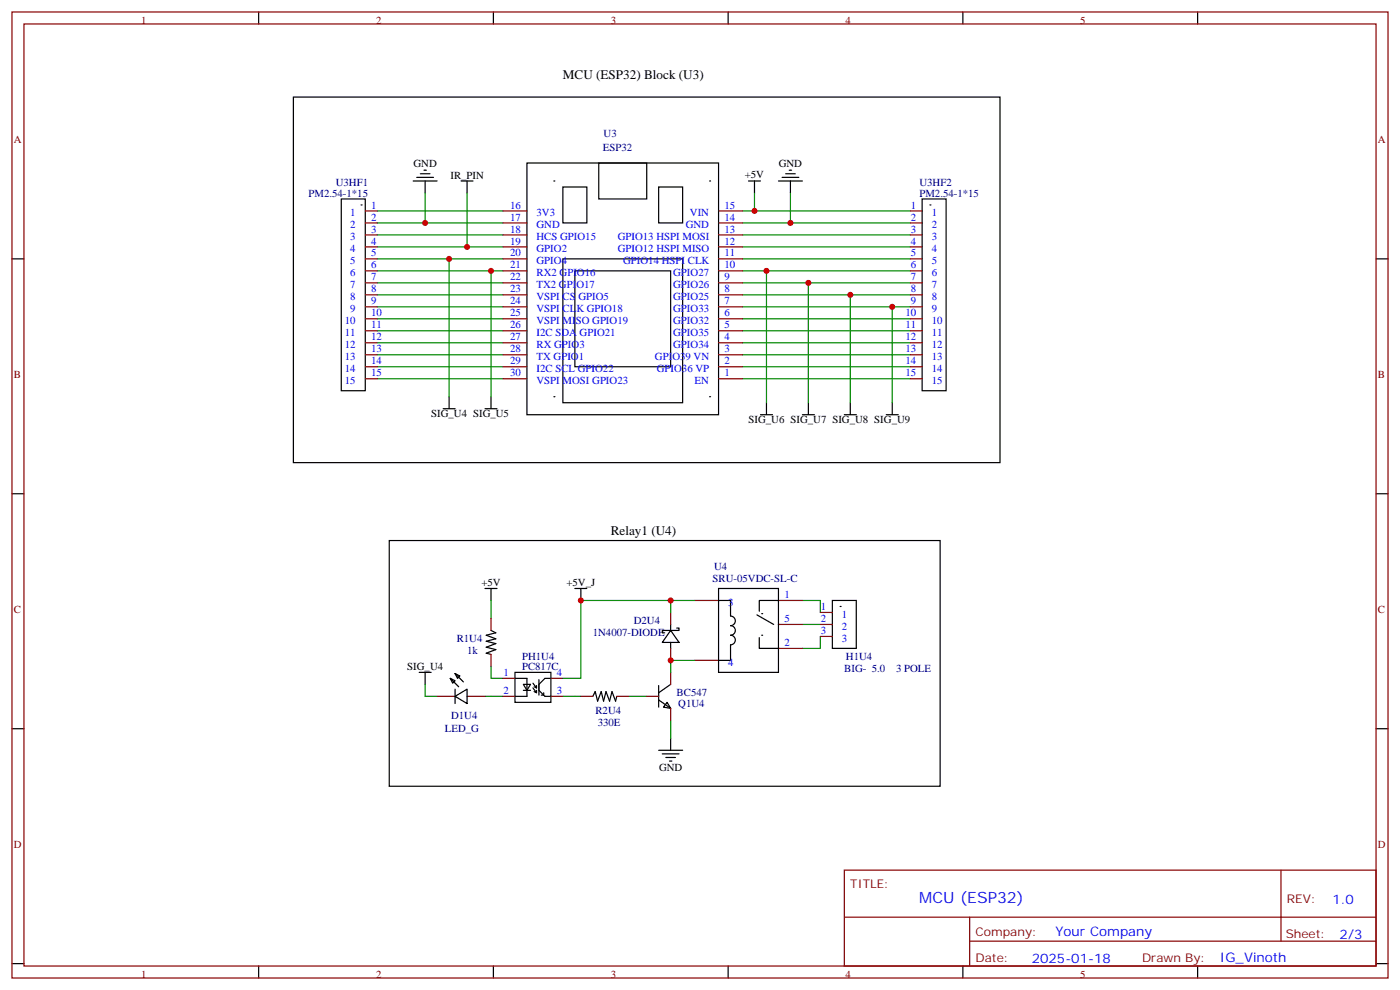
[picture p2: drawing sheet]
<svg xmlns="http://www.w3.org/2000/svg" width="412mm" height="291mm" viewBox="0 0 412 291" stroke-linecap="round" stroke-linejoin="round" font-family="sans-serif">
<g fill="none" stroke="#000" stroke-width=".35">
<path d="M76.2 3.5v3.6M145.3 3.5v3.6M214.5 3.5v3.6M283.6 3.5v3.6M352.8 3.5v3.6M86.4 28.6h208.2v107.6h-208.2zM100.5 58.6h7.1v56.4h-7.1zM121.7 53.3h7.1M122.8 52.2h4.9M123.8 51.2h2.8M124.9 50.1h.7M125.2 53.3v3.5"/>
<path d="M135.8 53.3h3.5M137.6 53.3v3.5M155.2 48h56.5v74.1h-56.5zM165.8 55h7.1v10.6h-7.1zM176.4 48h14.1v10.6h-14.1zM194 55h7.1v10.6h-7.1zM220.5 53.3h3.5M222.2 53.3v3.5M229.3 53.3h7.1M230.4 52.2h4.9M231.4 51.2h2.8M232.5 50.1h.7"/>
<path d="M232.8 53.3v3.5M271.6 58.6h7.1v56.4h-7.1zM3.5 76.2h3.6M165.8 76.2h35.3v42.3h-35.3zM169.3 79.7h28.3v28.3h-28.3zM405.3 76.2h3.6M132.3 116.8v3.5M144.6 116.8v3.5M225.8 118.5v3.6M238.1 118.5v3.6M250.5 118.5v3.6M262.8 118.5v3.6"/>
<path d="M130.5 120.3h3.6M142.9 120.3h3.5M224 122.1h3.5M236.4 122.1h3.5M248.7 122.1h3.5M261.1 122.1h3.5M3.5 145.3h3.6M114.7 159.1h162.2v72.3h-162.2zM405.3 145.3h3.6M142.9 173.2h3.5M144.6 173.2v3.5M169.3 173.2h3.6"/>
<path d="M171.1 173.2v3.5M211.7 173.2h17.6v24.7h-17.6zM211.7 176.7h3.5v4.6a1.41 1.41 0 0 1 1.4 1.4 1.41 1.41 0 0 1-1.4 1.5 1.41 1.41 0 0 1 1.4 1.4 1.41 1.41 0 0 1-1.4 1.4 1.41 1.41 0 0 1 1.4 1.4 1.41 1.41 0 0 1-1.4 1.4v4.6h-3.5M229.3 176.7h-5.6v3.2M245.2 176.7h7v14.2h-7zM123.5 197.9h3.5M125.2 197.9v3.5M132.6 199.7l1.5 .7-.8 .7zM132.6 199.7l2.5 2.4M134.1 198.3l1.4 .7-.7 .7zM134.1 198.3l2.4 2.4M144.6 185.6l1.4 .7-2.8 .7 2.8 1-2.8 .7 2.8 .7-2.8 1.1 2.8 .7-2.8 1.1 1.4 .3"/>
<path d="M151.7 197.9h10.6v8.8h-10.6zM151.7 199.7h3.5v5.3h-3.5M162.3 199.7h-1.8l-1.8 1.7v1.8l1.8 1.8h1.8M197.6 185.6l2.4 3.5h-4.9zM197.6 183.8v1.8M197.6 189.1v1.8M199.3 184.9h.7v.7h-4.9v.7h.7M223 181l4.9 2.8M223.7 187.7v3.2h5.6M3.5 214.5h3.6M134.1 205l3.5-2.2v4.3zM134.1 202.8v4.3"/>
<path d="M154.2 201.4h2.1l-1.1 1.8zM154.2 203.2h2.1M157 201.1l1 1.4M157 202.5l1 1.4M158 201.8v.7l-.7-.4M158 203.2v.7l-.7-.3M158.7 200v4.6M160.2 203.9v.7h-.7M174.6 205l.7-1.4 .7 2.8 1.1-2.8 .7 2.8 .7-2.8 1.1 2.8 .7-2.8 1 2.8 .4-1.4M194 201.8v6.3M194 206l3.6 2.5M196.5 206.7l1.1 1.8-2.2-.4z"/>
<path d="M197.6 217.3v3.5M197.6 201.4l-3.6 2.5M405.3 214.5h3.6M194 220.8h7.1M195.1 221.9h4.9M196.1 223h2.9M197.2 224h.7M3.5 283.6h3.6M76.2 284.3v3.6M145.3 284.3v3.6M214.5 284.3v3.6M283.6 284.3v3.6"/>
<path d="M352.8 284.3v3.6M405.3 283.6h3.6"/>
</g>
<g fill="none" stroke="#870000" stroke-width=".35">
<path d="M3.5 3.5h405.4v284.4h-405.4zM7.1 7.1h398.2v277.2h-398.2zM107.6 62.1h3.5M107.6 65.6h3.5M107.6 69.1h3.5M107.6 72.7h3.5M107.6 76.2h3.5M107.6 79.7h3.5M148.2 62.1h7M148.2 65.6h7M148.2 69.1h7M148.2 72.7h7"/>
<path d="M148.2 76.2h7M148.2 79.7h7M211.7 62.1h7M211.7 65.6h7M211.7 69.1h7M211.7 72.7h7M211.7 76.2h7M211.7 79.7h7M268.1 62.1h3.5M268.1 65.6h3.5M268.1 69.1h3.5M268.1 72.7h3.5"/>
<path d="M268.1 76.2h3.5M268.1 79.7h3.5M107.6 83.3h3.5M107.6 86.8h3.5M107.6 90.3h3.5M107.6 93.8h3.5M107.6 97.4h3.5M148.2 83.3h7M148.2 86.8h7M148.2 90.3h7M148.2 93.8h7M148.2 97.4h7"/>
<path d="M211.7 83.3h7M211.7 86.8h7M211.7 90.3h7M211.7 93.8h7M211.7 97.4h7M268.1 83.3h3.5M268.1 86.8h3.5M268.1 90.3h3.5M268.1 93.8h3.5M268.1 97.4h3.5M107.6 100.9h3.5M107.6 104.4h3.5"/>
<path d="M107.6 108h3.5M107.6 111.5h3.5M148.2 100.9h7M148.2 104.4h7M148.2 108h7M148.2 111.5h7M211.7 100.9h7M211.7 104.4h7M211.7 108h7M211.7 111.5h7M268.1 100.9h3.5M268.1 104.4h3.5"/>
<path d="M268.1 108h3.5M268.1 111.5h3.5M204.6 176.7h7.1M229.3 176.7h7.1M144.6 182v3.6M144.6 192.6v3.5M148.2 199.7h3.5M162.3 199.7h3.5M197.6 180.3v3.5M197.6 190.9v3.5M197.6 197.9v3.5M204.6 194.4h7.1"/>
<path d="M229.3 190.9h7.1M229.3 183.8h7.1M241.7 183.8h3.5M241.7 180.3h3.5M241.7 187.3h3.5M128.8 205h5.3M137.6 205h5.3M148.2 205h3.5M162.3 205h3.5M171.1 205h3.5M181.7 205h3.5M190.5 205h3.5"/>
<path d="M197.6 208.5v3.5M248.7 256.1h156.6v28.2h-156.6zM377.3 256.1v20.9M248.7 270h156.5M285.6 277h119.6M285.6 270v14.1"/>
</g>
<g fill="none" stroke="#008700" stroke-width=".35">
<path d="M125.2 56.8v8.8h-14.1M137.6 56.8v15.9h-26.5M222.2 56.8v5.3M232.8 56.8v8.8M111.1 79.7h33.5v37.1M111.1 62.1h37.1M111.1 76.2h21.2M111.1 69.1h37.1M125.2 65.6h23M137.6 72.7h10.6M144.6 79.7h3.6M148.2 76.2h-15.9v40.6"/>
<path d="M218.7 79.7h7.1v38.8M218.7 62.1h49.4M218.7 65.6h49.4M218.7 76.2h49.4M218.7 72.7h49.4M218.7 69.1h49.4M225.8 79.7h42.3M111.1 90.3h37.1M111.1 97.4h37.1M111.1 93.8h37.1M111.1 83.3h37.1M111.1 86.8h37.1"/>
<path d="M218.7 90.3h44.1v28.2M218.7 97.4h49.4M218.7 93.8h49.4M218.7 83.3h19.4M218.7 86.8h31.8M262.8 90.3h5.3M268.1 86.8h-17.6v31.7M268.1 83.3h-30v35.2M111.1 111.5h37.1M111.1 108h37.1M111.1 104.4h37.1M111.1 100.9h37.1"/>
<path d="M218.7 111.5h49.4M218.7 108h49.4M218.7 104.4h49.4M218.7 100.9h49.4M144.6 176.7v5.3M197.6 176.7h-26.5v23h-5.3M204.6 176.7h-7v3.6M236.4 176.7h5.3v3.6M144.6 196.1v3.6h3.6M204.6 194.4h-7v3.5M236.4 183.8h5.3M241.7 187.3v3.6h-5.3"/>
<path d="M125.2 201.4v3.6h3.6M142.9 205h5.3M165.8 205h5.3M185.2 205h5.3M197.6 212v5.3"/>
</g>
<g fill="#000">
<circle cx="163.2" cy="53.3" r=".18"/>
<circle cx="209" cy="53.3" r=".18"/>
<circle cx="106.4" cy="60.3" r=".18"/>
<circle cx="273.9" cy="60.3" r=".18"/>
<circle cx="163.2" cy="116.8" r=".18"/>
<circle cx="209" cy="116.8" r=".18"/>
<circle cx="247.5" cy="178.5" r=".18"/>
<circle cx="224.4" cy="180.6" r=".18"/>
<circle cx="224.4" cy="187" r=".18"/>
<circle cx="229.3" cy="183.8" r=".18"/>
</g>
<g fill="#c00">
<circle cx="262.8" cy="90.3" r=".88"/>
<circle cx="232.8" cy="65.6" r=".88"/>
<circle cx="222.3" cy="62.1" r=".88"/>
<circle cx="125.2" cy="65.6" r=".88"/>
<circle cx="144.6" cy="79.7" r=".88"/>
<circle cx="132.3" cy="76.2" r=".88"/>
<circle cx="250.5" cy="86.8" r=".88"/>
<circle cx="238.1" cy="83.3" r=".88"/>
<circle cx="137.6" cy="72.7" r=".88"/>
<circle cx="225.8" cy="79.7" r=".88"/>
<circle cx="197.6" cy="176.7" r=".88"/>
<circle cx="171.1" cy="176.7" r=".88"/>
<circle cx="197.6" cy="194.4" r=".88"/>
</g>
<text font-size="4.6" fill="#00f" x="270.8" y="265.8">MCU (ESP32)</text>
<g font-size="3.9">
<text x="165.8" y="23.3">MCU (ESP32) Block (U3)</text>
<text x="179.9" y="157.3">Relay1 (U4)</text>
</g>
<g font-size="3.9" fill="#00f">
<text x="392.5" y="266">1.0</text>
<text x="310.9" y="275.6">Your Company</text>
<text x="394.6" y="276.3">2/3</text>
<text x="304" y="283.4">2025-01-18</text>
<text x="359.4" y="283.3">IG_Vinoth</text>
</g>
<g font-size="3.5" fill="#800">
<text x="250.5" y="261.3">TITLE:</text>
<text x="379.1" y="265.9">REV:</text>
<text x="287.4" y="275.5">Company:</text>
<text x="378.7" y="276.1">Sheet:</text>
<text x="287.4" y="283.1">Date:</text>
<text x="336.4" y="283.2">Drawn By:</text>
</g>
<g font-size="3.2" fill="#800">
<text x="41.6" y="7">1</text>
<text x="110.8" y="7">2</text>
<text x="179.9" y="7">3</text>
<text x="249.1" y="7">4</text>
<text x="318.2" y="7">5</text>
<text x="4.1" y="42.1">A</text>
<text x="405.9" y="42.1">A</text>
<text x="4.1" y="111.3">B</text>
<text x="405.9" y="111.3">B</text>
<text x="4.1" y="180.4">C</text>
<text x="405.9" y="180.4">C</text>
<text x="4.1" y="249.5">D</text>
<text x="405.9" y="249.5">D</text>
<text x="41.6" y="287.8">1</text>
<text x="110.8" y="287.8">2</text>
<text x="179.9" y="287.8">3</text>
<text x="249.1" y="287.8">4</text>
<text x="318.2" y="287.8">5</text>
</g>
<g font-size="3.2" fill="#000080">
<text x="177.8" y="40.3">U3</text>
<text x="177.6" y="44.4">ESP32</text>
<text x="90.9" y="58">PM2.54-1*15</text>
<text x="98.9" y="54.8">U3HF1</text>
<text x="270.8" y="54.8">U3HF2</text>
<text x="270.8" y="58">PM2.54-1*15</text>
<text x="210.4" y="167.7">U4</text>
<text x="209.9" y="171.5">SRU-05VDC-SL-C</text>
<text x="186.7" y="183.5">D2U4</text>
<text x="134.5" y="188.8">R1U4</text>
<text x="174.6" y="187.3">1N4007-DIODE</text>
<text x="137.6" y="192.6">1k</text>
<text x="153.8" y="194.2">PH1U4</text>
<text x="153.8" y="197.3">PC817C</text>
<text x="248.7" y="197.9">BIG- 5.0</text>
<text x="249.2" y="194.1">H1U4</text>
<text x="264" y="197.9">3 POLE</text>
<text x="199.3" y="205">BC547</text>
<text x="199.8" y="208.2">Q1U4</text>
<text x="131.1" y="215.5">LED_G</text>
<text x="132.9" y="211.8">D1U4</text>
<text x="175.4" y="210.1">R2U4</text>
<text x="176.1" y="213.7">330E</text>
</g>
<g font-size="3.2">
<text x="121.8" y="49.2">GND</text>
<text x="132.7" y="52.6">IR_PIN</text>
<text x="219.4" y="52.5">+5V</text>
<text x="229.4" y="49.2">GND</text>
<text x="127" y="122.8">SIG_U4 SIG_U5</text>
<text x="220.5" y="124.6">SIG_U6 SIG_U7 SIG_U8 SIG_U9</text>
<text x="141.8" y="172.6">+5V</text>
<text x="166.9" y="172.6">+5V_J</text>
<text x="120" y="197.3">SIG_U4</text>
<text x="194.1" y="226.9">GND</text>
</g>
<g font-size="3.2" fill="#00f">
<text x="103.2" y="63.7">1</text>
<text x="109.4" y="61.4">1</text>
<text x="109.4" y="64.9">2</text>
<text x="150.3" y="64.9">17</text>
<text x="150.3" y="61.4">16</text>
<text x="158" y="63.7">3V3</text>
<text x="203.2" y="63.7">VIN</text>
<text x="213.4" y="64.9">14</text>
<text x="213.4" y="61.4">15</text>
<text x="268.3" y="61.4">1</text>
<text x="268.3" y="64.9">2</text>
<text x="274.5" y="63.7">1</text>
<text x="103.2" y="67.2">2</text>
<text x="103.2" y="70.7">3</text>
<text x="109.4" y="68.4">3</text>
<text x="109.4" y="72">4</text>
<text x="150.3" y="72">19</text>
<text x="150.3" y="68.4">18</text>
<text x="158" y="70.7">HCS GPIO15</text>
<text x="158" y="67.2">GND</text>
<text x="182" y="70.7">GPIO13 HSPI MOSI</text>
<text x="202" y="67.2">GND</text>
<text x="213.4" y="72">12</text>
<text x="213.4" y="68.4">13</text>
<text x="268.3" y="68.4">3</text>
<text x="268.3" y="72">4</text>
<text x="274.5" y="67.2">2</text>
<text x="274.5" y="70.7">3</text>
<text x="103.2" y="74.3">4</text>
<text x="103.2" y="77.8">5</text>
<text x="109.4" y="75.5">5</text>
<text x="150.3" y="75.5">20</text>
<text x="158" y="77.8">GPIO4</text>
<text x="158" y="74.3">GPIO2</text>
<text x="182" y="74.3">GPIO12 HSPI MISO</text>
<text x="183.6" y="77.8">GPIO14 HSPI CLK</text>
<text x="213.4" y="75.5">11</text>
<text x="268.3" y="75.5">5</text>
<text x="274.5" y="74.3">4</text>
<text x="274.5" y="77.8">5</text>
<text x="103.2" y="81.3">6</text>
<text x="109.4" y="79">6</text>
<text x="109.4" y="82.6">7</text>
<text x="150.3" y="82.6">22</text>
<text x="150.3" y="79">21</text>
<text x="158" y="81.3">RX2 GPIO16</text>
<text x="198.3" y="81.3">GPIO27</text>
<text x="213.4" y="82.6">9</text>
<text x="213.4" y="79">10</text>
<text x="268.3" y="79">6</text>
<text x="268.3" y="82.6">7</text>
<text x="274.5" y="81.3">6</text>
<text x="103.2" y="84.8">7</text>
<text x="103.2" y="88.4">8</text>
<text x="109.4" y="86.1">8</text>
<text x="109.4" y="89.6">9</text>
<text x="150.3" y="89.6">24</text>
<text x="150.3" y="86.1">23</text>
<text x="158" y="88.4">VSPI CS GPIO5</text>
<text x="158" y="84.8">TX2 GPIO17</text>
<text x="198.3" y="88.4">GPIO25</text>
<text x="198.3" y="84.8">GPIO26</text>
<text x="213.4" y="89.6">7</text>
<text x="213.4" y="86.1">8</text>
<text x="268.3" y="86.1">8</text>
<text x="268.3" y="89.6">9</text>
<text x="274.5" y="84.8">7</text>
<text x="274.5" y="88.4">8</text>
<text x="101.6" y="95.4">10</text>
<text x="103.2" y="91.9">9</text>
<text x="109.4" y="93.1">10</text>
<text x="150.3" y="93.1">25</text>
<text x="158" y="95.4">VSPI MISO GPIO19</text>
<text x="158" y="91.9">VSPI CLK GPIO18</text>
<text x="198.3" y="95.4">GPIO32</text>
<text x="198.3" y="91.9">GPIO33</text>
<text x="213.4" y="93.1">6</text>
<text x="266.7" y="93.1">10</text>
<text x="274.5" y="91.9">9</text>
<text x="274.5" y="95.4">10</text>
<text x="101.6" y="99">11</text>
<text x="109.4" y="96.7">11</text>
<text x="109.4" y="100.2">12</text>
<text x="150.3" y="100.2">27</text>
<text x="150.3" y="96.7">26</text>
<text x="158" y="99">I2C SDA GPIO21</text>
<text x="198.3" y="99">GPIO35</text>
<text x="213.4" y="100.2">4</text>
<text x="213.4" y="96.7">5</text>
<text x="266.7" y="96.7">11</text>
<text x="266.7" y="100.2">12</text>
<text x="274.5" y="99">11</text>
<text x="101.6" y="102.5">12</text>
<text x="101.6" y="106">13</text>
<text x="109.4" y="103.7">13</text>
<text x="109.4" y="107.2">14</text>
<text x="150.3" y="107.2">29</text>
<text x="150.3" y="103.7">28</text>
<text x="158" y="106">TX GPIO1</text>
<text x="158" y="102.5">RX GPIO3</text>
<text x="192.9" y="106">GPIO39 VN</text>
<text x="198.3" y="102.5">GPIO34</text>
<text x="213.4" y="107.2">2</text>
<text x="213.4" y="103.7">3</text>
<text x="266.7" y="103.7">13</text>
<text x="266.7" y="107.2">14</text>
<text x="274.5" y="102.5">12</text>
<text x="274.5" y="106">13</text>
<text x="101.6" y="109.5">14</text>
<text x="101.6" y="113.1">15</text>
<text x="109.4" y="110.8">15</text>
<text x="150.3" y="110.8">30</text>
<text x="158" y="113.1">VSPI MOSI GPIO23</text>
<text x="158" y="109.5">I2C SCL GPIO22</text>
<text x="193.5" y="109.5">GPIO36 VP</text>
<text x="204.6" y="113.1">EN</text>
<text x="213.4" y="110.8">1</text>
<text x="266.7" y="110.8">15</text>
<text x="274.5" y="109.5">14</text>
<text x="274.5" y="113.1">15</text>
<text x="214.5" y="178.3">3</text>
<text x="231.1" y="176">1</text>
<text x="241.8" y="179.6">1</text>
<text x="231.1" y="183.1">5</text>
<text x="241.8" y="183.1">2</text>
<text x="248" y="181.9">1</text>
<text x="248" y="185.4">2</text>
<text x="231.1" y="190.1">2</text>
<text x="241.8" y="186.6">3</text>
<text x="248" y="188.9">3</text>
<text x="214.5" y="196">4</text>
<text x="148.3" y="199">1</text>
<text x="164" y="199">4</text>
<text x="148.3" y="204.3">2</text>
<text x="164" y="204.3">3</text>
</g>
</svg>
